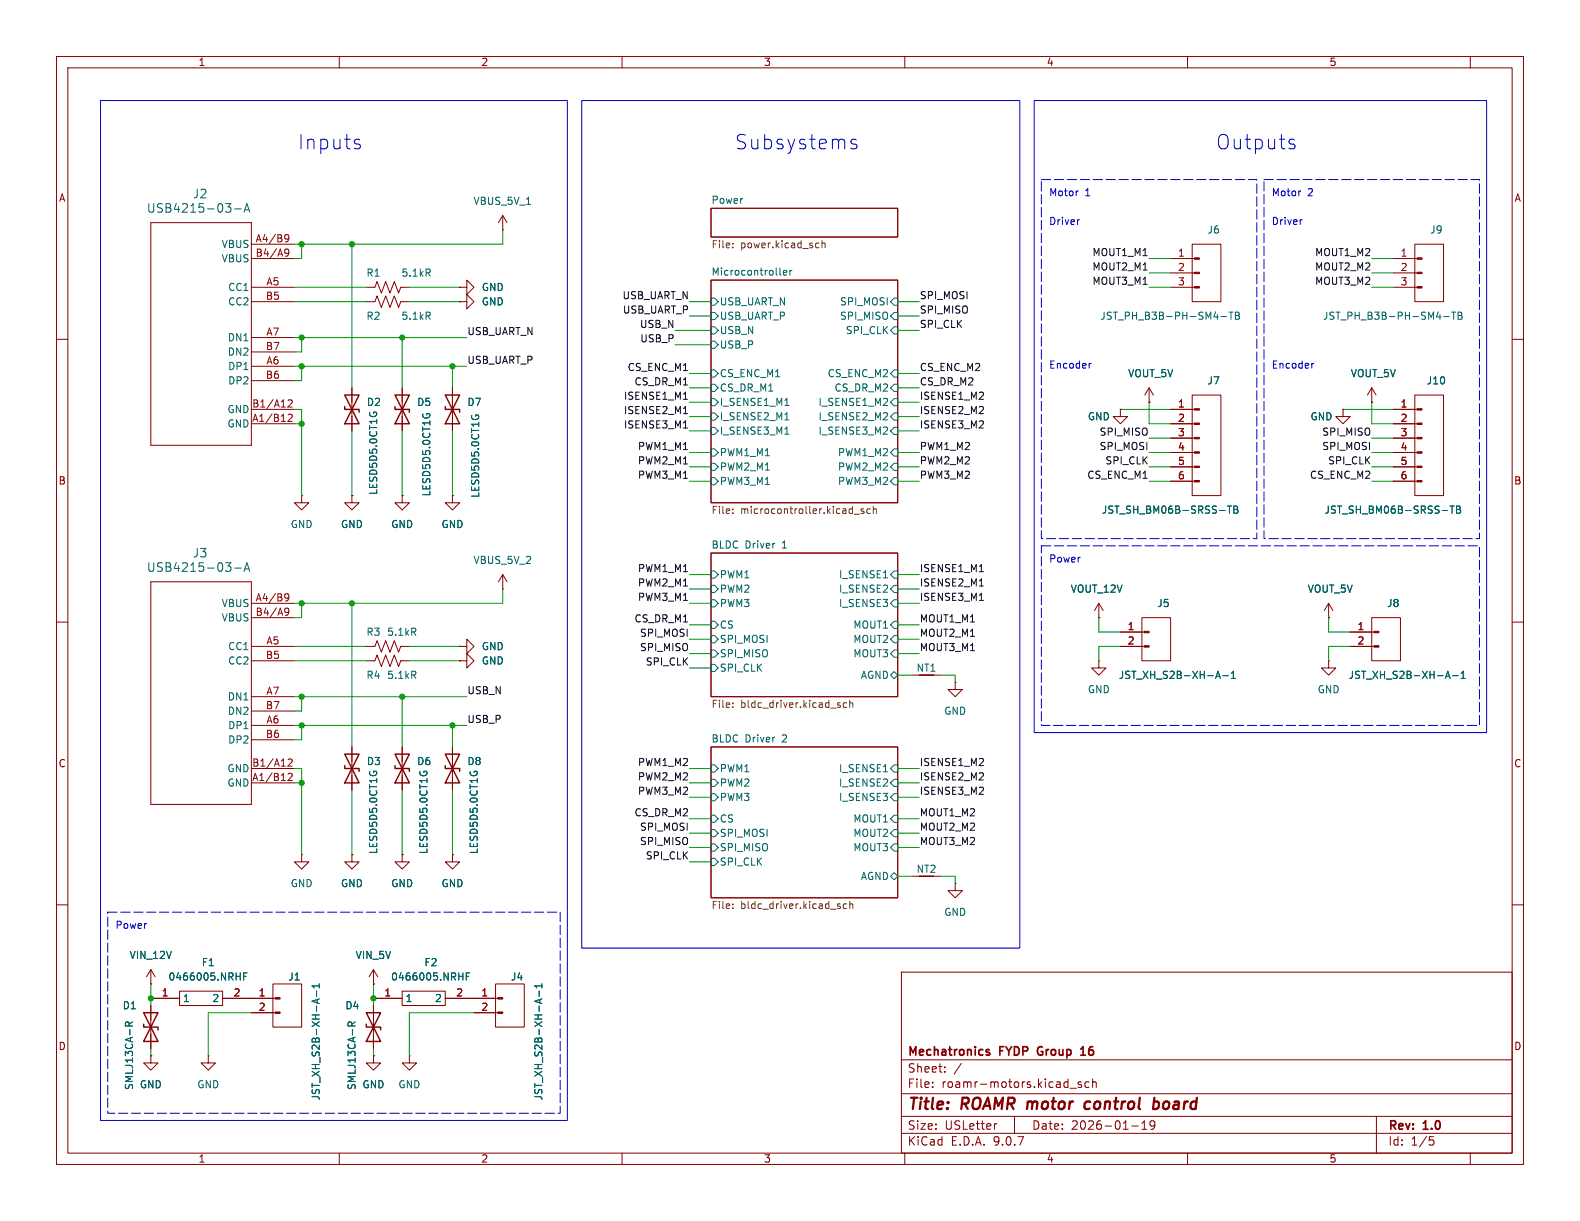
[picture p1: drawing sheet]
<svg xmlns="http://www.w3.org/2000/svg" width="279mm" height="216mm" viewBox="0 0 279 216" stroke-linecap="round" stroke-linejoin="round" font-family="sans-serif">
<g fill="none" stroke="#840000" stroke-width=".18">
<path d="M10 10h259.4v195.9h-259.4zM12 12h255.4v191.9h-255.4zM60 10v2M110 10v2M160 10v2M210 10v2M260 10v2M26.7 39.4h17.7v39.3h-17.7zM88.9 38.1l-.8 1.3M88.9 38.1l.8 1.3M88.9 38.1v2.5M125.7 36.8h33v5.1h-33z"/>
<path d="M44.4 45.7h7.7M44.4 50.8h7.7M44.4 43.2h7.7M44.4 53.3h7.7M44.4 59.7h7.7M64.8 50.8h1.5l.4-1 .7 2 .8-2 .8 2 .7-2 .8 2 .4-1h1.5M64.8 53.3h1.5l.4-1 .7 2.1 .8-2.1 .8 2.1 .7-2.1 .8 2.1 .4-1.1h1.5M81.3 53.3h1.2v-1.2l1.3 1.2-1.3 1.3v-1.3M81.3 53.3h.1M81.3 50.8h1.2v-1.3l1.3 1.3-1.3 1.3v-1.3M81.3 50.8h.1M88.9 40.6h.1"/>
<path d="M125.7 49.5h33v39.4h-33zM207 45.7h4.2M207 48.3h4.2M207 50.8h4.2M210.8 43.2h5.1v10.1h-5.1zM246.4 45.7h4.2M246.4 48.3h4.2M246.4 50.8h4.2M250.2 43.2h5.1v10.1h-5.1zM10 60h2M44.4 72.4h7.7M44.4 74.9h7.7"/>
<path d="M44.4 62.2h7.7M44.4 64.8h7.7M44.4 67.3h7.7M62.2 68.6v7.6M71.1 68.6v7.6M80 68.6v7.6M198.1 72.4v1.3h1.3l-1.3 1.2-1.3-1.2h1.3M198.1 72.4h.1M203.2 71.1h.1M203.2 68.6l-.8 1.3M203.2 68.6l.8 1.3M203.2 68.6v2.5"/>
<path d="M207 72.4h4.2M207 74.9h4.2M207 77.5h4.2M210.8 69.9h5.1v17.7h-5.1zM237.5 72.4v1.3h1.3l-1.3 1.2-1.3-1.2h1.3M237.5 72.4h.1M242.6 71.1h.1M242.6 68.6l-.8 1.3M242.6 68.6l.7 1.3M242.6 68.6v2.5M246.4 72.4h4.2M246.4 74.9h4.2"/>
<path d="M246.4 77.5h4.2M250.2 69.9h5.1v17.7h-5.1zM267.4 60h2M53.3 87.6v1.3h1.3l-1.3 1.3-1.2-1.3h1.2M53.3 87.6h.1M62.2 87.6v1.3h1.3l-1.3 1.3-1.2-1.3h1.2M62.2 87.6h.1M71.1 87.6v1.3h1.3l-1.3 1.3-1.3-1.3h1.3M71.1 87.6h.1M80 87.6v1.3h1.3l-1.3 1.3-1.3-1.3h1.3M80 87.6h.1M125.7 97.8h33v25.4h-33z"/>
<path d="M207 80h4.2M207 82.6h4.2M207 85.1h4.2M246.4 80h4.2M246.4 82.6h4.2M246.4 85.1h4.2M10 110h2M26.7 102.9h17.7v39.3h-17.7zM44.4 106.7h7.7M44.4 109.2h7.7M44.4 114.3h7.7M44.4 116.8h7.7"/>
<path d="M64.8 116.8h1.5l.4-1 .7 2.1 .8-2.1 .8 2.1 .7-2.1 .8 2.1 .4-1.1h1.5M64.8 114.3h1.5l.4-1 .7 2 .8-2 .8 2 .7-2 .8 2 .4-1h1.5M81.3 116.8h1.2v-1.2l1.3 1.2-1.3 1.3v-1.3M81.3 116.8h.1M81.3 114.3h1.2v-1.3l1.3 1.3-1.3 1.3v-1.3M81.3 114.3h.1M88.9 104.1h.1M88.9 101.6v2.5M88.9 101.6l-.8 1.3M88.9 101.6l.8 1.3M161.3 119.4h5.1M194.3 109.2h.1"/>
<path d="M194.3 116.8v1.3h1.3l-1.3 1.3-1.3-1.3h1.3M194.3 116.8h.1M194.3 106.7l-.8 1.3M194.3 106.7l.8 1.3M194.3 106.7v2.5M198.1 114.3h4.2M198.1 111.8h4.2M201.9 109.2h5.1v7.6h-5.1zM234.9 116.8v1.3h1.3l-1.3 1.3-1.2-1.3h1.2M234.9 116.8h.1M234.9 109.2h.1M234.9 106.7l-.7 1.3"/>
<path d="M234.9 106.7l.8 1.3M234.9 106.7v2.5M238.8 114.3h4.2M238.8 111.8h4.2M242.6 109.2h5v7.6h-5zM267.4 110h2M44.4 123.2h7.7M44.4 125.7h7.7M44.4 128.3h7.7M44.4 130.8h7.7M44.4 135.9h7.7M44.4 138.4h7.7"/>
<path d="M62.2 132.1v7.6M71.1 132.1v7.6M80 132.1v7.6M125.7 132.1h33v26.7h-33zM168.9 120.7v1.2h1.3l-1.3 1.3-1.3-1.3h1.3M168.9 120.7h.1M53.3 151.1v1.3h1.3l-1.3 1.3-1.2-1.3h1.2M53.3 151.1h.1M62.2 151.1v1.3h1.3l-1.3 1.3-1.2-1.3h1.2M62.2 151.1h.1M71.1 151.1v1.3h1.3l-1.3 1.3-1.3-1.3h1.3M71.1 151.1h.1"/>
<path d="M80 151.1v1.3h1.3l-1.3 1.3-1.3-1.3h1.3M80 151.1h.1M161.3 154.9h5.1M168.9 156.2v1.3h1.3l-1.3 1.3-1.3-1.3h1.3M168.9 156.2h.1M10 160h2M26.7 174h.1M26.7 176.5h5M26.7 171.5l-.8 1.2M26.7 171.5l.7 1.2M26.7 171.5v2.5M26.7 177.8v7.6"/>
<path d="M31.7 175.3h7.7v2.5h-7.7zM39.4 176.5h9.3M44.4 179.1h4.3M48.3 174h5v7.6h-5zM66 174h.1M66 171.5l-.7 1.2M66 171.5l.8 1.2M66 171.5v2.5M66 177.8v7.6M66 176.5h5.1M71.1 175.3h7.6v2.5h-7.6zM78.7 176.5h9.3"/>
<path d="M83.8 179.1h4.2M87.6 174h5.1v7.6h-5.1zM159.4 171.9h108v32h-108zM267.4 160h2M26.7 186.7v1.3h1.2l-1.2 1.2-1.3-1.2h1.3M26.7 186.7h.1M36.8 186.7v1.3h1.3l-1.3 1.2-1.2-1.2h1.2M36.8 186.7h.1M66 186.7v1.3h1.3l-1.3 1.2-1.2-1.2h1.2M66 186.7h.1M72.4 186.7v1.3h1.3l-1.3 1.2-1.3-1.2h1.3M72.4 186.7h.1"/>
<path d="M159.4 197.4h108M159.4 193.4h108M159.4 187.4h108M164.9 192.1v.2M164.9 191.4v.1M167.1 189.4v.2M167.1 188.7v.1M170 188l-1.3 1.9M176.3 198.7l-.3 .1M179.4 197.4v3M189.2 192.4h1.2M191.2 191.4l-.3-.1-.3 .2 .1 .2 .5 .2v.3h-.6"/>
<path d="M192.6 191.4l-.5-.1-.2 .3v.4l.1 .2h.6M193.2 191.4l.2-.1 .4 .1 .1 .9M193.2 190.8v1.5M200.1 199.1h1.2M201.9 199.7h.9M201.9 198.6l.5-.4v1.5M204.2 198.8l-.3 .3h-.3l-.2-.3 .1-.5 .4-.1 .2 .1a.99 .99 0 0 1-.3 1.4h-.3M243.4 197.4v6.5M60 203.9v2M110 203.9v2M159.4 200.4h108M160 203.9v2"/>
<path d="M210 203.9v2M252.8 201h.7M252.9 201.6h.4l.3 .2-.2 .6-.5 .1M260 203.9v2"/>
</g>
<path d="M192.8 194.9a.66 .66 0 0 0-1 .3l-.1 .5 .2 .3 .2 .1 .6-.1M204 194.9l.2-.1 .6 .1 .2 .3-.1 .5a.66 .66 0 0 1-.8 .4M204.1 194.1l-.2 2" fill="none" stroke="#840000" stroke-width=".4"/>
<path d="M174.5 186l.5 .1v.3l-.2 .2-.4-.1M174.5 185.6h.5M183.6 185.3l-.1 .4 .1 .7M191.1 186.6h.9M191.1 185.5l.4-.4v1.5" fill="none" stroke="#840000" stroke-width=".3"/>
<g fill="none" stroke="#006464" stroke-width=".18">
<path d="M41.5 36.9h1.1M43.2 37.5l.5-1.5 .5 1.5M43.3 37.1h.7M93.1 36.1h.7M75.7 48.2l.4 .6M75.7 55.9l.4 .6M76 47.7v.4M76 55.3v.4M125.7 57.8h.7l.6 .6-.6 .7h-.7zM125.7 52.7h.7l.6 .6-.6 .7h-.7zM125.7 55.2h.7l.6 .7-.6 .6h-.7zM137.9 48.5l.2 .2"/>
<path d="M138.5 48.2l.6-.1v-.2l-.4-.1-.2 .2 .1 .6h.5M139.7 47.8v.9M140 47.8l-.3 .3M157.5 55.9l.6-.7h.6v1.3h-.6zM157.5 53.3l.6-.6h.6v1.3h-.6zM158.1 57.8h.6v1.3h-.6l-.6-.7zM215.9 56h1M217.3 55.2h.7M217.7 55.2v1.3M218.5 55.2h.4l.2 .2-.2 .4 .2 .1 .1 .3-.2 .3h-.5zM218.5 55.8h.4M255.3 56h1"/>
<path d="M256.7 55.2h.7M257.1 55.2v1.3M257.8 55.2h.5l.2 .2-.2 .4 .2 .1 .1 .3-.3 .3h-.5zM257.8 55.8h.5M65.4 72.9l-.1 .3M66.1 73.1v-.2h.4l.1 .2M74.8 73.2l-.1 .3M75.5 73.4v-.3h.4l.1 .3M83.4 73.5v.3M84.1 73.6v-.2h.4l.2 .2M125.7 65.4h.7l.6 .6-.6 .7h-.7zM125.7 70.5h.7l.6 .6-.6 .7h-.7z"/>
<path d="M125.7 73h.7l.6 .7-.6 .6h-.7zM125.7 75.6h.7l.6 .6-.6 .6h-.7zM125.7 79.4h.7l.6 .6-.6 .6h-.7zM125.7 67.9h.7l.6 .7-.6 .6h-.7zM125.7 60.3h.7l.6 .7-.6 .6h-.7zM138.8 71.7h.7M138.8 74.2h.7M138.8 76.8h.7M157.5 66l.6-.6h.6v1.3h-.6zM157.5 71.1l.6-.6h.6v1.3h-.6zM157.5 73.7l.6-.7h.6v1.3h-.6zM157.5 76.2l.6-.6h.6v1.2h-.6z"/>
<path d="M157.5 68.6l.6-.7h.6v1.3h-.6zM125.7 84.5h.7l.6 .6-.6 .6h-.7zM125.7 81.9h.7l.6 .7-.6 .6h-.7zM157.5 80l.6-.6h.6v1.2h-.6zM157.5 82.6l.6-.7h.6v1.3h-.6zM157.5 85.1l.6-.6h.6v1.2h-.6zM217 89.5h.8M217.4 89.5v1.2M218.2 89.5h.4l.3 .2-.3 .4 .3 .1v.3l-.2 .2h-.5zM218.2 90.1h.4M256.4 89.5h.7M256.8 89.5v1.2"/>
<path d="M257.6 89.5h.4l.2 .2-.2 .4 .2 .1 .1 .3-.2 .2h-.5zM257.6 90.1h.4M41.5 100.4h1.1M43.2 101l.5-1.5 .5 1.5M43.3 100.6h.7M73.1 119.4l.4 .6M73.1 111.7l.4 .6M73.5 118.8v.4M73.5 111.2v.4M125.7 109.9h.7l.6 .6-.6 .6h-.7zM125.7 101h.7l.6 .6-.6 .6h-.7zM125.7 103.5h.7l.6 .6-.6 .7h-.7z"/>
<path d="M125.7 106h.7l.6 .7-.6 .6h-.7zM125.7 117.5h.7l.6 .6-.6 .6h-.7zM125.7 114.9h.7l.6 .7-.6 .6h-.7zM125.7 112.4h.7l.6 .6-.6 .7h-.7zM157.5 101.6l.6-.6h.6v1.2h-.6zM157.5 113l.6-.6h.6v1.3h-.6zM157.5 119.4l.6-.7 .6 .7-.6 .6zM158.1 103.5h.6v1.3h-.6l-.6-.7zM158.1 106h.6v1.3h-.6l-.6-.6zM158.1 109.9h.6v1.2h-.6l-.6-.6zM158.1 114.9h.6v1.3h-.6l-.6-.6zM215 120l.4-1.3 .4 1.3"/>
<path d="M215.1 119.6h.6M216.2 119.5h1M217.7 120h.8M217.7 119.1l.4-.4v1.3M255.6 120l.4-1.3 .4 1.3M255.7 119.6h.6M256.9 119.5h.9M258.4 120h.7M258.4 119.1l.3-.4v1.3M65.4 136.4l-.1 .3M66.1 136.6v-.2h.4l.1 .2M74.3 136.4l-.1 .3"/>
<path d="M75 136.6v-.2h.4l.1 .2M83.2 136.4l-.1 .3M83.9 136.6v-.2h.4l.1 .2M125.7 135.3h.7l.6 .6-.6 .6h-.7zM125.7 137.8h.7l.6 .6-.6 .7h-.7zM157.5 135.9l.6-.6h.6v1.2h-.6zM158.1 137.8h.6v1.3h-.6l-.6-.7zM125.7 144.1h.7l.6 .7-.6 .6h-.7zM125.7 140.3h.7l.6 .7-.6 .6h-.7zM125.7 151.8h.7l.6 .6-.6 .6h-.7zM125.7 149.2h.7l.6 .7-.6 .6h-.7zM125.7 146.7h.7l.6 .6-.6 .7h-.7z"/>
<path d="M157.5 147.3l.6-.6h.6v1.3h-.6zM157.5 154.9l.6-.6 .6 .6-.6 .7zM158.1 140.3h.6v1.3h-.6l-.6-.6zM158.1 144.1h.6v1.3h-.6l-.6-.6zM158.1 149.2h.6v1.3h-.6l-.6-.6zM43.1 172.6h.4M43.7 172h-.6v1.3M56 175.2v1M56.1 176.7v.6M56.5 174.3h-1.3l.4 .4M56.5 176.6l-1.3 .4 1.3 .5M56.5 174v.7"/>
<path d="M82.5 172.6h.4M83.1 172h-.6v1.3M95.3 175.2v1M95.5 176.7v.6M95.8 176.6l-1.2 .4 1.2 .5M95.8 174v.7M95.8 174.3h-1.2l.3 .4M22.8 181.4v-.6l-.2-.1-.3 .1-.1 .6h1.2M23.4 180.7l-.6 .4M62.2 181.4l-.1-.6-.1-.1-.3 .1-.2 .6h1.3M62.8 180.7l-.6 .4"/>
</g>
<g fill="none" stroke="#725600" stroke-width=".18">
<path d="M129.6 43v.2M129.6 43.7v.1M144.5 43h.3M144.8 43.8h-.3M145.4 43.1l.1-.1h.3l.1 .8M145.4 42.5v1.3M129.6 90v.1M129.6 90.7v.1M151 90.9h1M152.7 90h-.3l-.1 .1v.2l.4 .1v.3h-.4M153.9 90h-.4l-.2 .2 .1 .5h.5M154.4 90.1l.2-.1h.3l.1 .8"/>
<path d="M154.4 89.5v1.3M129.6 125v.1M129.6 124.3v.1M148.4 124.7l.2 .2-.2 .2M148.4 124.3h.2M149.7 124.3h-.3l-.3 .2 .1 .5h.5M150.3 124.4l.1-.1h.3l.1 .8M150.3 123.8v1.3M129.6 159.9v.1M148.4 159.8l.2 .1M149.7 159.9l-.3-.1-.3 .3 .1 .5h.5M150.3 159.4v1.3"/>
<path d="M150.3 159.9l.1-.1 .3 .1 .1 .8M129.6 160.5v.2M148.4 160.2l.2 .2-.2 .3"/>
</g>
<g fill="#840000" stroke="#840000" stroke-width=".18">
<path d="M250.6 45.6h.9v.2h-.9z"/>
<path d="M250.6 48.1h.9v.3h-.9z"/>
<path d="M250.6 50.7h.9v.2h-.9z"/>
<path d="M250.6 72.3h.9v.2h-.9z"/>
<path d="M250.6 74.8h.9v.3h-.9z"/>
<path d="M250.6 77.3h.9v.3h-.9z"/>
<path d="M250.6 79.9h.9v.2h-.9z"/>
<path d="M250.6 82.4h.9v.3h-.9z"/>
<path d="M250.6 85h.9v.2h-.9z"/>
<path d="M88 176.4h.9v.3h-.9z"/>
<path d="M88 178.9h.9v.3h-.9z"/>
<path d="M48.7 176.4h.8v.3h-.8z"/>
<path d="M48.7 178.9h.8v.3h-.8z"/>
<path d="M202.3 111.6h.9v.3h-.9z"/>
<path d="M202.3 114.2h.9v.2h-.9z"/>
<path d="M243 111.6h.8v.3h-.8z"/>
<path d="M243 114.2h.8v.2h-.8z"/>
<path d="M211.2 45.6h.9v.2h-.9z"/>
<path d="M211.2 48.1h.9v.3h-.9z"/>
<path d="M211.2 50.7h.9v.2h-.9z"/>
<path d="M211.2 72.3h.9v.2h-.9z"/>
<path d="M211.2 74.8h.9v.3h-.9z"/>
<path d="M211.2 77.3h.9v.3h-.9z"/>
<path d="M211.2 79.9h.9v.2h-.9z"/>
<path d="M211.2 82.4h.9v.3h-.9z"/>
<path d="M211.2 85h.9v.2h-.9z"/>
</g>
<g fill="none" stroke="#840000" stroke-width=".25">
<path d="M61 69.9h2.5l-2.5 5h2.5zM61 71.9v.5h2.5v.5M69.8 69.9h2.6l-2.6 5h2.6zM69.8 71.9v.5h2.6v.5M78.7 69.9h2.6l-2.6 5h2.6zM78.7 71.9v.5h2.6v.5M61 133.4h2.5l-2.5 5h2.5zM61 135.4v.5h2.5v.5M69.8 133.4h2.6l-2.6 5h2.6zM69.8 135.4v.5h2.6v.5M78.7 133.4h2.6l-2.6 5h2.6zM78.7 135.4v.5h2.6v.5"/>
<path d="M25.4 179.1h2.5l-2.5 5.1h2.5zM64.8 179.1h2.5l-2.5 5.1h2.5zM25.4 181.1v.5h2.5v.5M64.8 181.1v.5h2.5v.5"/>
</g>
<path d="M50.4 41.6l.2-.1 .4 .1a.84 .84 0 0 1-.3 1.2h-.2M50.4 44.2l.2-.2 .4 .2a.84 .84 0 0 1-.3 1.1h-.2M51.1 42l-.3 .3-.4-.1M51.1 44.6l-.3 .2-.4-.1M51 70.8l.4-.1 .3 .4-.8 .9h.8M51 73.4l.4-.2 .3 .4-.8 .9h.8M50.4 105.1l.2-.1 .4 .1a.84 .84 0 0 1-.3 1.2h-.2M50.4 107.7l.2-.2 .4 .2a.84 .84 0 0 1-.3 1.1h-.2M51.1 105.5l-.3 .3-.4-.1M51.1 108.1l-.3 .2-.4-.1M51 134.3l.4-.1 .3 .4-.8 .9h.8M51 136.9l.4-.2 .3 .4-.8 .9h.8" fill="none" stroke="#a90000" stroke-width=".18"/>
<path d="M120.9 75.7h.7M120.9 73.1h.7M120.9 70.6h.7M173.2 106.2h.7M173.2 101.1h.7M173.2 103.6h.7" fill="none" stroke="#0f0f0f" stroke-width=".18"/>
<g fill="none" stroke="#009600" stroke-width=".18">
<path d="M52.1 50.8h12.7M52.1 53.3h12.7M52.1 59.7h30.4M53.3 43.2v2.5h-1.2M53.3 59.7v2.5h-1.2M62.2 43.2v25.4M71.1 59.7v8.9M72.4 50.8h8.9M72.4 53.3h8.9M88.9 40.6v2.6h-36.8M119.4 58.4h6.3M121.9 53.3h3.8"/>
<path d="M121.9 55.9h3.8M158.7 53.3h3.9M158.7 58.4h3.9M158.7 55.9h3.9M203.2 50.8h3.8M203.2 45.7h3.8M203.2 48.3h3.8M242.6 50.8h3.8M242.6 45.7h3.8M242.6 48.3h3.8M52.1 72.4h1.2v15.2M52.1 74.9h1.2"/>
<path d="M52.1 64.8h30.4M53.3 64.8v2.5h-1.2M62.2 76.2v11.4M71.1 76.2v11.4M80 64.8v3.8M80 76.2v11.4M119.4 61h6.3M121.9 68.6h3.8M121.9 71.1h3.8M121.9 73.7h3.8M121.9 76.2h3.8M121.9 66h3.8"/>
<path d="M158.7 68.6h3.9M158.7 71.1h3.9M158.7 73.7h3.9M158.7 76.2h3.9M158.7 66h3.9M198.1 72.4h8.9M203.2 77.5h3.8M203.2 71.1v3.8h3.8M237.5 72.4h8.9M242.6 71.1v3.8h3.8M242.6 77.5h3.8M121.9 80h3.8"/>
<path d="M121.9 85.1h3.8M121.9 82.6h3.8M158.7 80h3.9M158.7 85.1h3.9M158.7 82.6h3.9M203.2 80h3.8M203.2 85.1h3.8M203.2 82.6h3.8M242.6 80h3.8M242.6 85.1h3.8M242.6 82.6h3.8M52.1 114.3h12.7"/>
<path d="M52.1 116.8h12.7M53.3 106.7v2.5h-1.2M62.2 106.7v25.4M72.4 114.3h8.9M72.4 116.8h8.9M88.9 104.1v2.6h-36.8M121.9 106.7h3.8M121.9 104.1h3.8M121.9 110.5h3.8M121.9 101.6h3.8M121.9 115.6h3.8M121.9 118.1h3.8"/>
<path d="M121.9 113h3.8M158.7 106.7h3.9M158.7 104.1h3.9M158.7 110.5h3.9M158.7 101.6h3.9M158.7 119.4h2.6M158.7 115.6h3.9M158.7 113h3.9M166.4 119.4h2.5v1.3M194.3 109.2v2.6h3.8M198.1 114.3h-3.8v2.5M234.9 109.2v2.6h3.9"/>
<path d="M238.8 114.3h-3.9v2.5M52.1 128.3h30.4M52.1 135.9h1.2v15.2M52.1 123.2h30.4M52.1 138.4h1.2M53.3 123.2v2.5h-1.2M53.3 128.3v2.5h-1.2M62.2 139.7v11.4M71.1 123.2v8.9M71.1 139.7v11.4M80 128.3v3.8M80 139.7v11.4"/>
<path d="M121.9 135.9h3.8M121.9 138.4h3.8M158.7 135.9h3.9M158.7 138.4h3.9M121.9 141h3.8M121.9 144.8h3.8M121.9 147.3h3.8M121.9 149.9h3.8M121.9 152.4h3.8M158.7 141h3.9M158.7 144.8h3.9M158.7 147.3h3.9"/>
<path d="M158.7 154.9h2.6M158.7 149.9h3.9M166.4 154.9h2.5v1.3M26.7 174v3.8M44.4 179.1h-7.6v7.6M66 174v3.8M83.8 179.1h-11.4v7.6M26.7 185.4v1.3M66 185.4v1.3"/>
</g>
<g fill="none" stroke="#0000c2" stroke-width=".18">
<path d="M17.8 17.8h82.5v180.3h-82.5zM102.9 17.8h77.4v149.8h-77.4zM182.9 17.8h80v111.7h-80zM63.4 25.5l.3 .3-.1 .4-.2 .1M63.4 24.6l.2 .1M151.4 24.7l-.6-.1-.3 .4 .1 .3 .8 .3 .2 .2-.2 .4-.2 .1-.7-.1M190.5 33.8h.2M190.9 38.9h-.2M228.3 25.5l.6 .1 .1 .4-.3 .3h-.5M228.3 24.6l.6 .1M229.9 33.8h.1M230.3 38.9h-.3"/>
<path d="M193 64.3l-.4 .2M232.3 64.3l-.3 .2"/>
</g>
<path d="M184.1 31.8h38.1v63.5h-38.1zM223.5 31.8h38.1v63.5h-38.1zM184.1 96.5h77.5v31.8h-77.5zM19 161.3h80.1v35.6h-80.1z" fill="none" stroke="#0000c2" stroke-width=".18" stroke-dasharray="1.7 .6"/>
<g fill="#009600" stroke="#009600" stroke-width=".18">
<circle cx="71.1" cy="59.7" r=".46"/>
<circle cx="80" cy="64.8" r=".46"/>
<circle cx="53.3" cy="59.7" r=".46"/>
<circle cx="62.2" cy="43.2" r=".46"/>
<circle cx="53.3" cy="43.2" r=".46"/>
<circle cx="71.1" cy="123.2" r=".46"/>
<circle cx="80" cy="128.3" r=".46"/>
<circle cx="26.7" cy="176.5" r=".46"/>
<circle cx="66" cy="176.5" r=".46"/>
<circle cx="53.3" cy="74.9" r=".46"/>
<circle cx="53.3" cy="138.4" r=".46"/>
<circle cx="53.3" cy="64.8" r=".46"/>
<circle cx="53.3" cy="123.2" r=".46"/>
<circle cx="53.3" cy="128.3" r=".46"/>
<circle cx="53.3" cy="106.7" r=".46"/>
<circle cx="62.2" cy="106.7" r=".46"/>
</g>
<g font-size="3.5" fill="#0000c2">
<text x="52.6" y="26.6">Inputs</text>
<text x="129.9" y="26.6">Subsystems</text>
<text x="215" y="26.6">Outputs</text>
</g>
<g font-size="2.8" fill="#840000">
<text x="160.4" y="196.8">Title:</text>
<text x="170.1" y="196.8">ROAMR motor</text>
<text x="193.5" y="196.8">control</text>
<text x="206.4" y="196.8">board</text>
</g>
<g font-size="2.1" fill="#006464">
<text x="34" y="35.3">J2</text>
<text x="25.9" y="37.8">USB4215-03-A</text>
<text x="25.9" y="101.3">USB4215-03-A</text>
<text x="34" y="98.8">J3</text>
</g>
<g font-size="2.1" fill="#840000">
<text x="160.4" y="189.9">Sheet:</text>
<text x="160.4" y="187.1">Mechatronics</text>
<text x="176.9" y="187.1">FYDP</text>
<text x="184.2" y="187.1">Group</text>
<text x="192.4" y="187.1">16</text>
<text x="160.4" y="192.6">File:</text>
<text x="166.5" y="192.6">roamr-motors.kicad_sch</text>
<text x="160.4" y="202.8">KiCad</text>
<text x="160.4" y="200">Size:</text>
<text x="167.1" y="200">USLetter</text>
<text x="168.1" y="202.8">E.D.A.</text>
<text x="175.7" y="202.8">9.0.7</text>
<text x="182.4" y="200">Date:</text>
<text x="189.4" y="200">2026-01-19</text>
<text x="245.4" y="200.2">Rev:</text>
<text x="245.4" y="202.8">Id:</text>
<text x="249.5" y="202.8">1/5</text>
<text x="251.8" y="200.2">1.0</text>
</g>
<g font-size="1.8" fill="#840000">
<text x="35" y="11.9">1</text>
<text x="85" y="11.9">2</text>
<text x="135" y="11.9">3</text>
<text x="185" y="11.9">4</text>
<text x="235" y="11.9">5</text>
<text x="10.3" y="35.9">A</text>
<text x="267.7" y="35.9">A</text>
<text x="10.3" y="85.9">B</text>
<text x="267.7" y="85.9">B</text>
<text x="10.3" y="135.9">C</text>
<text x="267.7" y="135.9">C</text>
<text x="10.3" y="185.9">D</text>
<text x="267.7" y="185.9">D</text>
<text x="35" y="205.8">1</text>
<text x="85" y="205.8">2</text>
<text x="135" y="205.8">3</text>
<text x="185" y="205.8">4</text>
<text x="235" y="205.8">5</text>
</g>
<g font-size="1.8" fill="#0000c2">
<text x="185.4" y="34.9">Motor</text>
<text x="191.9" y="34.9">1</text>
<text x="224.8" y="34.9">Motor</text>
<text x="231.2" y="34.9">2</text>
<text x="185.4" y="40">Driver</text>
<text x="224.8" y="40">Driver</text>
<text x="185.4" y="65.4">Encoder</text>
<text x="224.8" y="65.4">Encoder</text>
<text x="185.4" y="99.7">Power</text>
<text x="20.3" y="164.4">Power</text>
</g>
<g font-size="1.8" fill="#006464">
<text x="83.6" y="36.4">VBUS_5V_1</text>
<text x="125.7" y="36.1">Power</text>
<text x="213.4" y="41.5">J6</text>
<text x="252.8" y="41.5">J9</text>
<text x="39.1" y="44">VBUS</text>
<text x="39.1" y="46.6">VBUS</text>
<text x="40.2" y="51.7">CC1</text>
<text x="64.7" y="49.1">R1</text>
<text x="70.9" y="49.1">5.1kR</text>
<text x="85.1" y="51.7">GND</text>
<text x="125.7" y="48.8">Microcontroller</text>
<text x="40.2" y="54.2">CC2</text>
<text x="64.7" y="56.7">R2</text>
<text x="70.9" y="56.7">5.1kR</text>
<text x="85.1" y="54.2">GND</text>
<text x="127.2" y="59.3">USB_N</text>
<text x="127.2" y="54.2">USB_UART_N</text>
<text x="127.2" y="56.7">USB_UART_P</text>
<text x="148.4" y="56.7">SPI_MISO</text>
<text x="148.4" y="54.2">SPI_MOSI</text>
<text x="149.5" y="59.3">SPI_CLK</text>
<text x="194.5" y="56.7">JST_PH_B3B-PH-SM4-TB</text>
<text x="233.9" y="56.7">JST_PH_B3B-PH-SM4-TB</text>
<text x="40.2" y="60.6">DN1</text>
<text x="40.2" y="63.1">DN2</text>
<text x="40.2" y="65.6">DP1</text>
<text x="127.2" y="61.8">USB_P</text>
<text x="40.2" y="68.2">DP2</text>
<text x="64.8" y="72">D2</text>
<text x="73.7" y="72">D5</text>
<text x="82.6" y="72">D7</text>
<text x="127.2" y="66.9">CS_ENC_M1</text>
<text x="127.2" y="72">I_SENSE1_M1</text>
<text x="127.2" y="69.4">CS_DR_M1</text>
<text x="144.6" y="72">I_SENSE1_M2</text>
<text x="146.3" y="66.9">CS_ENC_M2</text>
<text x="147.5" y="69.4">CS_DR_M2</text>
<text x="199.4" y="66.9">VOUT_5V</text>
<text x="213.4" y="68.2">J7</text>
<text x="238.8" y="66.9">VOUT_5V</text>
<text x="252.2" y="68.2">J10</text>
<text x="40.1" y="73.3">GND</text>
<text x="40.1" y="75.8">GND</text>
<text x="127.2" y="74.5">I_SENSE2_M1</text>
<text x="127.2" y="77.1">I_SENSE3_M1</text>
<text x="144.6" y="74.5">I_SENSE2_M2</text>
<text x="144.6" y="77.1">I_SENSE3_M2</text>
<text x="192.3" y="74.5">GND</text>
<text x="231.6" y="74.5">GND</text>
<text x="127.2" y="80.9">PWM1_M1</text>
<text x="127.2" y="83.4">PWM2_M1</text>
<text x="148.1" y="80.9">PWM1_M2</text>
<text x="148.1" y="83.4">PWM2_M2</text>
<text x="66.9" y="87.6" transform="rotate(-90 66.9 87.6)">LESD5D5.0CT1G</text>
<text x="76.3" y="87.9" transform="rotate(-90 76.3 87.9)">LESD5D5.0CT1G</text>
<text x="84.9" y="88.1" transform="rotate(-90 84.9 88.1)">LESD5D5.0CT1G</text>
<text x="127.2" y="86">PWM3_M1</text>
<text x="148.1" y="86">PWM3_M2</text>
<text x="51.3" y="93.6">GND</text>
<text x="60.2" y="93.6">GND</text>
<text x="69.1" y="93.6">GND</text>
<text x="78" y="93.6">GND</text>
<text x="194.8" y="91">JST_SH_BM06B-SRSS-TB</text>
<text x="234.1" y="91">JST_SH_BM06B-SRSS-TB</text>
<text x="83.6" y="99.9">VBUS_5V_2</text>
<text x="125.7" y="97.1">BLDC</text>
<text x="131.7" y="97.1">Driver</text>
<text x="138.4" y="97.1">1</text>
<text x="39.1" y="107.5">VBUS</text>
<text x="127.2" y="102.5">PWM1</text>
<text x="127.2" y="105">PWM2</text>
<text x="127.2" y="107.5">PWM3</text>
<text x="148.3" y="102.5">I_SENSE1</text>
<text x="148.3" y="105">I_SENSE2</text>
<text x="148.3" y="107.5">I_SENSE3</text>
<text x="189.2" y="105">VOUT_12V</text>
<text x="204.5" y="107.5">J5</text>
<text x="231.1" y="105">VOUT_5V</text>
<text x="245.2" y="107.5">J8</text>
<text x="39.1" y="110.1">VBUS</text>
<text x="64.7" y="112.6">R3</text>
<text x="68.4" y="112.6">5.1kR</text>
<text x="127.2" y="111.4">CS</text>
<text x="127.2" y="113.9">SPI_MOSI</text>
<text x="150.8" y="111.4">MOUT1</text>
<text x="150.8" y="113.9">MOUT2</text>
<text x="40.2" y="115.2">CC1</text>
<text x="40.2" y="117.7">CC2</text>
<text x="85.1" y="117.7">GND</text>
<text x="85.1" y="115.2">GND</text>
<text x="127.2" y="119">SPI_CLK</text>
<text x="127.2" y="116.4">SPI_MISO</text>
<text x="150.8" y="116.4">MOUT3</text>
<text x="162" y="119">NT1</text>
<text x="40.2" y="124.1">DN1</text>
<text x="64.7" y="120.2">R4</text>
<text x="68.4" y="120.2">5.1kR</text>
<text x="152.1" y="120.2">AGND</text>
<text x="192.3" y="122.8">GND</text>
<text x="197.7" y="120.2">JST_XH_S2B-XH-A-1</text>
<text x="232.9" y="122.8">GND</text>
<text x="238.4" y="120.2">JST_XH_S2B-XH-A-1</text>
<text x="40.2" y="126.6">DN2</text>
<text x="40.2" y="129.1">DP1</text>
<text x="40.2" y="131.7">DP2</text>
<text x="125.7" y="131.4">BLDC</text>
<text x="131.7" y="131.4">Driver</text>
<text x="138.4" y="131.4">2</text>
<text x="166.9" y="126.6">GND</text>
<text x="40.1" y="136.8">GND</text>
<text x="64.8" y="135.5">D3</text>
<text x="73.7" y="135.5">D6</text>
<text x="82.6" y="135.5">D8</text>
<text x="127.2" y="136.8">PWM1</text>
<text x="148.3" y="136.8">I_SENSE1</text>
<text x="40.1" y="139.3">GND</text>
<text x="127.2" y="139.3">PWM2</text>
<text x="127.2" y="141.8">PWM3</text>
<text x="148.3" y="139.3">I_SENSE2</text>
<text x="148.3" y="141.8">I_SENSE3</text>
<text x="127.2" y="145.6">CS</text>
<text x="127.2" y="148.2">SPI_MOSI</text>
<text x="150.8" y="145.6">MOUT1</text>
<text x="150.8" y="148.2">MOUT2</text>
<text x="66.9" y="151.1" transform="rotate(-90 66.9 151.1)">LESD5D5.0CT1G</text>
<text x="75.8" y="151.1" transform="rotate(-90 75.8 151.1)">LESD5D5.0CT1G</text>
<text x="84.7" y="151.1" transform="rotate(-90 84.7 151.1)">LESD5D5.0CT1G</text>
<text x="127.2" y="153.3">SPI_CLK</text>
<text x="127.2" y="150.7">SPI_MISO</text>
<text x="150.8" y="150.7">MOUT3</text>
<text x="152.1" y="155.8">AGND</text>
<text x="162" y="154.5">NT2</text>
<text x="51.3" y="157.1">GND</text>
<text x="60.2" y="157.1">GND</text>
<text x="69.1" y="157.1">GND</text>
<text x="78" y="157.1">GND</text>
<text x="166.9" y="162.2">GND</text>
<text x="22.8" y="169.8">VIN_12V</text>
<text x="29.7" y="173.6">0466005.NRHF</text>
<text x="35.6" y="171">F1</text>
<text x="50.9" y="173.6">J1</text>
<text x="62.8" y="169.8">VIN_5V</text>
<text x="69.1" y="173.6">0466005.NRHF</text>
<text x="74.9" y="171">F2</text>
<text x="90.2" y="173.6">J4</text>
<text x="21.6" y="178.7">D1</text>
<text x="32.3" y="177.4">1</text>
<text x="37.4" y="177.4">2</text>
<text x="61" y="178.7">D4</text>
<text x="71.6" y="177.4">1</text>
<text x="76.8" y="177.4">2</text>
<text x="23.7" y="192.8" transform="rotate(-90 23.7 192.8)">SMLJ13CA-R</text>
<text x="24.6" y="192.6">GND</text>
<text x="34.8" y="192.6">GND</text>
<text x="56.7" y="194.7" transform="rotate(-90 56.7 194.7)">JST_XH_S2B-XH-A-1</text>
<text x="63.1" y="192.8" transform="rotate(-90 63.1 192.8)">SMLJ13CA-R</text>
<text x="64" y="192.6">GND</text>
<text x="70.4" y="192.6">GND</text>
<text x="96.1" y="194.7" transform="rotate(-90 96.1 194.7)">JST_XH_S2B-XH-A-1</text>
</g>
<g font-size="1.8" fill="#a90000">
<text x="45.1" y="42.9">A4/B9</text>
<text x="45.1" y="45.5">B4/A9</text>
<text x="208.2" y="45.5">1</text>
<text x="247.6" y="45.5">1</text>
<text x="46.9" y="53.1">B5</text>
<text x="47" y="50.5">A5</text>
<text x="208.2" y="48">2</text>
<text x="208.2" y="50.5">3</text>
<text x="247.6" y="48">2</text>
<text x="247.6" y="50.5">3</text>
<text x="47" y="59.4">A7</text>
<text x="46.9" y="62">B7</text>
<text x="47" y="64.5">A6</text>
<text x="46.9" y="67.1">B6</text>
<text x="44.5" y="72.1">B1/A12</text>
<text x="44.5" y="74.7">A1/B12</text>
<text x="208.2" y="72.1">1</text>
<text x="208.2" y="74.7">2</text>
<text x="208.2" y="77.2">3</text>
<text x="247.6" y="72.1">1</text>
<text x="247.6" y="74.7">2</text>
<text x="247.6" y="77.2">3</text>
<text x="208.2" y="79.8">4</text>
<text x="208.2" y="82.3">5</text>
<text x="247.6" y="79.8">4</text>
<text x="247.6" y="82.3">5</text>
<text x="208.2" y="84.8">6</text>
<text x="247.6" y="84.8">6</text>
<text x="45.1" y="106.4">A4/B9</text>
<text x="45.1" y="109">B4/A9</text>
<text x="199.3" y="111.5">1</text>
<text x="240" y="111.5">1</text>
<text x="46.9" y="116.6">B5</text>
<text x="47" y="114">A5</text>
<text x="199.3" y="114">2</text>
<text x="240" y="114">2</text>
<text x="46.9" y="125.5">B7</text>
<text x="47" y="122.9">A7</text>
<text x="46.9" y="130.6">B6</text>
<text x="47" y="128">A6</text>
<text x="44.5" y="135.6">B1/A12</text>
<text x="44.5" y="138.2">A1/B12</text>
<text x="28.5" y="176.3">1</text>
<text x="41.2" y="176.3">2</text>
<text x="45.6" y="176.3">1</text>
<text x="45.6" y="178.8">2</text>
<text x="67.9" y="176.3">1</text>
<text x="80.6" y="176.3">2</text>
<text x="85" y="176.3">1</text>
<text x="85" y="178.8">2</text>
</g>
<g font-size="1.8" fill="#725600">
<text x="125.7" y="44.2">File:</text>
<text x="131" y="44.2">power.kicad_sch</text>
<text x="125.7" y="91.2">File:</text>
<text x="131" y="91.2">microcontroller.kicad_sch</text>
<text x="125.7" y="125.5">File:</text>
<text x="131" y="125.5">bldc_driver.kicad_sch</text>
<text x="125.7" y="161.1">File:</text>
<text x="131" y="161.1">bldc_driver.kicad_sch</text>
</g>
<g font-size="1.8" fill="#0f0f0f">
<text x="193.1" y="47.9">MOUT2_M1</text>
<text x="193.1" y="45.4">MOUT1_M1</text>
<text x="232.4" y="45.4">MOUT1_M2</text>
<text x="232.4" y="47.9">MOUT2_M2</text>
<text x="110" y="53">USB_UART_N</text>
<text x="162.6" y="53">SPI_MOSI</text>
<text x="193.1" y="50.5">MOUT3_M1</text>
<text x="232.4" y="50.5">MOUT3_M2</text>
<text x="82.5" y="59.3">USB_UART_N</text>
<text x="110" y="55.5">USB_UART_P</text>
<text x="113.1" y="58.1">USB_N</text>
<text x="162.6" y="55.5">SPI_MISO</text>
<text x="162.6" y="58.1">SPI_CLK</text>
<text x="82.5" y="64.4">USB_UART_P</text>
<text x="110.9" y="65.7">CS_ENC_M1</text>
<text x="113.1" y="60.6">USB_P</text>
<text x="162.6" y="65.7">CS_ENC_M2</text>
<text x="110.2" y="70.8">ISENSE1_M1</text>
<text x="112.1" y="68.2">CS_DR_M1</text>
<text x="162.6" y="70.8">ISENSE1_M2</text>
<text x="162.6" y="68.2">CS_DR_M2</text>
<text x="110.2" y="75.9">ISENSE3_M1</text>
<text x="110.2" y="73.3">ISENSE2_M1</text>
<text x="162.6" y="73.3">ISENSE2_M2</text>
<text x="162.6" y="75.9">ISENSE3_M2</text>
<text x="194.3" y="77.1">SPI_MISO</text>
<text x="233.7" y="77.1">SPI_MISO</text>
<text x="112.7" y="82.2">PWM2_M1</text>
<text x="112.7" y="79.7">PWM1_M1</text>
<text x="162.6" y="79.7">PWM1_M2</text>
<text x="162.6" y="82.2">PWM2_M2</text>
<text x="194.3" y="79.7">SPI_MOSI</text>
<text x="195.4" y="82.2">SPI_CLK</text>
<text x="233.7" y="79.7">SPI_MOSI</text>
<text x="234.7" y="82.2">SPI_CLK</text>
<text x="112.7" y="84.7">PWM3_M1</text>
<text x="162.6" y="84.7">PWM3_M2</text>
<text x="192.2" y="84.7">CS_ENC_M1</text>
<text x="231.5" y="84.7">CS_ENC_M2</text>
<text x="112.7" y="101.3">PWM1_M1</text>
<text x="162.6" y="101.3">ISENSE1_M1</text>
<text x="112.7" y="103.8">PWM2_M1</text>
<text x="112.7" y="106.3">PWM3_M1</text>
<text x="162.6" y="106.3">ISENSE3_M1</text>
<text x="162.6" y="103.8">ISENSE2_M1</text>
<text x="112.1" y="110.1">CS_DR_M1</text>
<text x="113.1" y="112.7">SPI_MOSI</text>
<text x="162.6" y="112.7">MOUT2_M1</text>
<text x="162.6" y="110.1">MOUT1_M1</text>
<text x="113.1" y="115.2">SPI_MISO</text>
<text x="114.1" y="117.8">SPI_CLK</text>
<text x="162.6" y="115.2">MOUT3_M1</text>
<text x="82.5" y="122.8">USB_N</text>
<text x="82.5" y="127.9">USB_P</text>
<text x="112.7" y="135.5">PWM1_M2</text>
<text x="162.6" y="135.5">ISENSE1_M2</text>
<text x="112.7" y="140.6">PWM3_M2</text>
<text x="112.7" y="138.1">PWM2_M2</text>
<text x="162.6" y="138.1">ISENSE2_M2</text>
<text x="162.6" y="140.6">ISENSE3_M2</text>
<text x="112.1" y="144.4">CS_DR_M2</text>
<text x="113.1" y="149.5">SPI_MISO</text>
<text x="113.1" y="147">SPI_MOSI</text>
<text x="162.6" y="149.5">MOUT3_M2</text>
<text x="162.6" y="144.4">MOUT1_M2</text>
<text x="162.6" y="147">MOUT2_M2</text>
<text x="114.1" y="152.1">SPI_CLK</text>
</g>
</svg>
